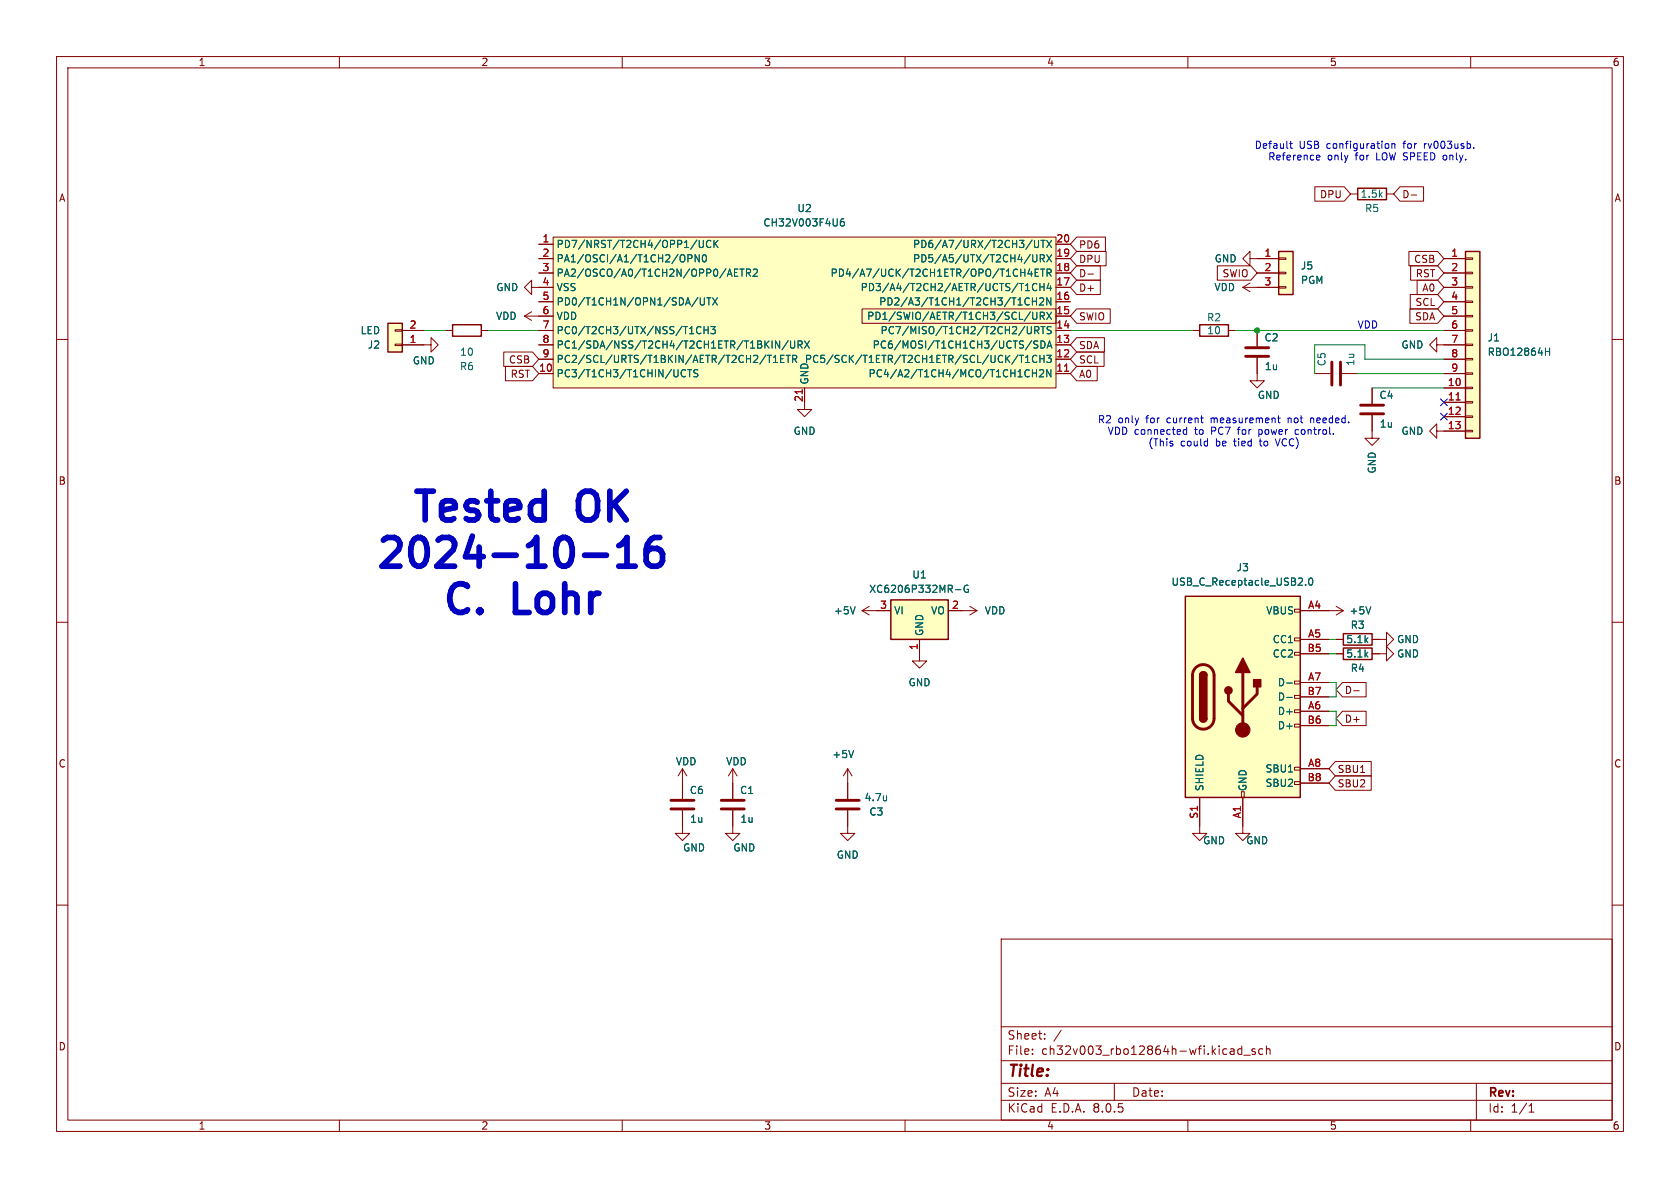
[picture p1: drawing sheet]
<svg xmlns="http://www.w3.org/2000/svg" width="297mm" height="210mm" viewBox="0 0 297 210" stroke-linecap="round" stroke-linejoin="round" font-family="sans-serif">
<g fill="none" stroke="#840000" stroke-width=".18">
<path d="M10 10h277v190h-277zM12 12h273v186h-273zM60 10v2M110 10v2M160 10v2M210 10v2M260 10v2M10 60h2M210.8 58.4h1.3M217.2 58.4h1.2M285 60h2M222.2 66v1.3h1.3l-1.3 1.3-1.2-1.3h1.2"/>
<path d="M232.4 66h2.8M237.2 66h2.8M254 61v-1.3l-1.3 1.3 1.3 1.2v-1.2h1.3M10 110h2M285 110h2M10 160h2M129.5 146.1v1.2h1.3l-1.3 1.3-1.2-1.3h1.2M285 160h2M177 166h108v32h-108zM60 198v2M110 198v2M160 198v2"/>
<path d="M177 194.5h108M177 191.5h108M177 187.5h108M177 181.5h108M182.5 186.3v.1M182.5 185.5v.1M184.7 183.6v.1M184.7 182.8v.1M187.6 182.1l-1.3 2M197 191.5v3M210 198v2M218 185.4l.2 .2v.8"/>
<path d="M218.2 186.3l-.5 .1M218.2 185.8h-.5M219.5 185.5l-.4-.1-.3 .3v.4l.2 .2h.5M219.5 184.9v1.5M219.9 186.5h1.1M221.9 185.5l-.4-.1-.2 .2 .1 .2 .5 .2v.3h-.6M223.2 185.5l-.4-.1-.3 .3v.4l.2 .2h.5M223.9 185.5l.2-.1 .4 .1v.9M223.9 184.9v1.5M260 198v2M261 191.5v6.5M270.3 196.6h.9"/>
<path d="M270.3 195.5l.4-.4v1.5"/>
</g>
<path d="M212.1 57.4h5.1v2h-5.1z" fill="none" stroke="#840000" stroke-width=".25"/>
<path d="M235.5 64v4.1M237 64v4.1" fill="none" stroke="#840000" stroke-width=".51"/>
<path d="M226.1 44.5h2.5v7.6h-2.5z" fill="#ffffc2"/>
<g fill="none" stroke="#840000" stroke-width=".18">
<path d="M238.8 34.3h1.2M245.1 34.3h1.3M92.7 55.9l1.3 .7M92.7 55.9h2.5M94 50.8v-1.3l-1.3 1.3 1.3 1.3v-1.3h1.2M94 55.1l-1.3 .8M219.7 50.8h6.4M219.7 50.8l1.3 .8M221 45.7v-1.2l-1.3 1.2 1.3 1.3v-1.3h5.1M221 50l-1.3 .8M222.2 48.3h3.9M226.1 50.7h1.2v.2h-1.2z"/>
<path d="M226.1 48.1h1.2v.3h-1.2zM226.1 45.6h1.2v.2h-1.2zM142.2 71.1v1.3h1.3l-1.3 1.3-1.2-1.3h1.2M242.6 68.6v2.8M242.6 73.4v2.8M254 76.2v-1.3l-1.3 1.3 1.3 1.3v-1.3h1.3"/>
</g>
<path d="M240 33.3h5.1v2h-5.1zM226.1 44.5h2.5v7.6h-2.5z" fill="none" stroke="#840000" stroke-width=".25"/>
<path d="M240.5 71.6h4.1M240.5 73.2h4.1" fill="none" stroke="#840000" stroke-width=".51"/>
<g fill="#ffffc2">
<path d="M97.8 41.9h88.9v26.7h-88.9z"/>
<path d="M152.4 54.6h34.3v2.6h-34.3z"/>
</g>
<g fill="none" stroke="#840000" stroke-width=".18">
<path d="M95.2 43.2h2.6M95.2 58.4h2.6M95.2 55.9h2.6M95.2 53.3h2.6M95.2 50.8h2.6M95.2 48.3h2.6M95.2 45.7h2.6M97.8 41.9h88.9v26.7h-88.9zM152.4 54.6h34.3v2.6h-34.3zM186.7 43.2h2.5M186.7 58.4h2.5M186.7 55.9h2.5"/>
<path d="M186.7 53.3h2.5M186.7 50.8h2.5M186.7 48.3h2.5M186.7 45.7h2.5M95.2 66h2.6M95.2 63.5h2.6M95.2 61h2.6M142.2 68.6v2.5M186.7 66h2.5M186.7 63.5h2.5M186.7 61h2.5M243.8 113h1.3v-1.2l1.3 1.2-1.3 1.3v-1.3"/>
<path d="M120.6 135.9v5.3M120.6 135.9l-.7 1.3M120.6 135.9l.8 1.3M129.5 135.9v5.3M129.5 135.9l-.7 1.3M129.5 135.9l.8 1.3M120.6 143.3v4h1.3l-1.3 1.3-1.2-1.3h1.2M129.5 143.3v2.8M149.9 146.1v1.2h1.2l-1.2 1.3-1.3-1.3h1.3"/>
</g>
<g fill="none" stroke="#006464" stroke-width=".18">
<path d="M149.2 38.7h-.4a.86 .86 0 0 0 0 1.2l.4-.1 .1-.4-.3-.2h-.3l-.1 .2M121 45.2v.9M121.6 45.7l.6-.1 .1-.1v-.3l-.7-.2v1.3M121.9 59h.7M123.2 42.4l-1.1 1.7M123.4 52.6l-1.1 1.6M123.6 42.5v1l.3 .3 .3-.1 .1-.2v-1M123.6 45v1.3l-.7-1.3v1.3M123.8 52.6v1.1l.2 .2h.4l.1-.2v-1.1M123.9 57.9a.6 .6 0 0 0-.8 .4 .6 .6 0 0 0 .6 .7l.2-.1M124.3 45.2l.2-.2a.68 .68 0 0 1 .4 .7 .68 .68 0 0 1-.4 .6l-.2-.1-.1-.4zM124.5 57.7v1.3"/>
<path d="M124.5 58.3h.7M124.9 52.6h.8M125.2 57.7v1.3M125.3 52.6v1.3M125.7 42.6a.6 .6 0 0 0-.9 .4 .6 .6 0 0 0 .6 .8l.3-.2M125.7 57.7h.8l-.5 .5 .4 .1v.6l-.2 .1-.5-.1M126 52.6l.8 1.3M126.2 42.5v1.3M126.4 43l.5 .8M126.8 52.6l-.8 1.3M126.9 42.5l-.7 .7M129 47.6l.4 1.2"/>
<path d="M129.8 48.2h.5M130.5 47.6h-.7v1.2h.7M130.8 47.6h.7M131.2 47.6v1.2M132 48.2h.6l.1-.2-.1-.3-.6-.1v1.2M132.3 48.2l.4 .6M133.2 47.7l.5-.1 .2 .3-.8 .9h.8M181.3 50.5l.4-.4v1.3M181.3 51.4h.7M181.4 52.7l.3-.1 .3 .2M182 53.8l-.3 .1h-.3M182 47.5l-.3 .9h.8"/>
<path d="M182.2 55.1l-1.1 1.7M182.3 57.7v1.1l-.1 .1-.4 .1M182.3 48v.8M182.5 42.4l-1.1 1.7M182.5 52.6v1.3M182.5 53.3h.7M182.6 45v1.1l.2 .2 .4-.1 .1-.1v-1.1M182.6 55.2v1l.2 .3 .4-.1 .1-.2v-1M182.9 42.5v1l.2 .3 .4-.1 .1-.2v-1M182.9 58.4l.6-.1 .2-.1-.1-.3-.7-.2v1.3M183 48.2h.4M183.2 52.6v1.3"/>
<path d="M183.2 58.4l.5 .6M183.3 50.2a.6 .6 0 0 0-.8 .5 .6 .6 0 0 0 .6 .7l.2-.1M183.6 47.6h-.6v1.2h.6M183.8 52.8l.5-.2 .2 .4-.8 .9h.8M183.8 50.1v1.3M183.8 50.7h.8M183.9 45.7l.6-.1 .1-.1v-.3l-.7-.2v1.3M183.9 55.9l.6-.1 .1-.2v-.3l-.7-.1v1.3M184 47.6h.7M184 42.5h.8M184 57.7h.8M184.2 55.9l.4 .6"/>
<path d="M184.2 45.7l.4 .6M184.3 47.6v1.2M184.4 42.5v1.3M184.4 57.7v1.3M184.6 50.1v1.3M185.1 55.2l.8 1.3M185.1 45l.8 1.3M185.1 42.5l.8 1.3M185.1 48.2h.6l.1-.2v-.3l-.7-.1v1.2M185.4 50l-.3 1h.8M185.4 48.2l.4 .6M185.7 50.5v.9"/>
<path d="M185.8 52.6v1.3l-.7-1.3v1.3M185.8 57.8l-.4-.1-.3 .3 .1 .3 .6 .2v.4l-.2 .1-.5-.1M185.9 55.2l-.8 1.3M185.9 45l-.8 1.3M185.9 42.5l-.8 1.3M120.5 66.4l.3 .2 .4-.1M121.2 65.5l-.4-.2-.3 .2M121.6 65.3h.7M121.9 65.3v1.3M123.4 65.4l-.5-.1-.2 .2v.3l.6 .3 .1 .3-.3 .2h-.5M135.7 62.8h.7M136 62.8v1.3"/>
<path d="M136.7 64.1h.8M136.7 63.2l.4-.4v1.3M137.1 60.3l.7 1.2v-1.2M138 63.4h.4M138.6 62.8h-.6v1.3h.6M139 62.8h.7M139.3 60.2l-1 1.6M139.3 62.8v1.3M139.8 60.3v1l.2 .2h.4l.1-.2v-1M140.1 63.5l.6-.1 .2-.2-.1-.3-.7-.1v1.3M140.4 63.5l.5 .6M141.1 60.9h.6l.1-.2v-.3l-.7-.1v1.2"/>
<path d="M141.4 60.9l.4 .6M142.2 60.3l.9 1.2M143.1 60.3l-.9 1.2M180.2 62.8h.7M180.6 62.8v1.3M181.3 64.1h.7M181.3 63.2l.4-.4v1.3M181.6 65.3l.4 .2M182 66.5l-.4 .1M182.4 60.2l-1.1 1.6M182.5 65.3v1.3M182.5 66h.7"/>
<path d="M183.2 65.3v1.3M183.3 62.9a.6 .6 0 0 0-.8 .5 .6 .6 0 0 0 .6 .7l.2-.1M183.5 60.3h-.5l-.2 .1v.4l.6 .2 .1 .3-.3 .2h-.4M183.8 65.5l.5-.2 .2 .4-.8 .9h.8M183.8 62.8v1.3M183.8 63.4h.8M184 60.3a.64 .64 0 0 1 .8 .6 .64 .64 0 0 1-.8 .6zM184.6 62.8v1.3M185.1 62.8h.7l-.4 .5 .4 .1v.6l-.2 .1-.5-.1M185.1 61.5l.4-1.2 .5 1.2M185.2 61.2h.6M185.8 65.3v1.3l-.7-1.3v1.3"/>
</g>
<path d="M141.8 68.9v.7M188.2 65.6h.7" fill="none" stroke="#a90000" stroke-width=".18"/>
<path d="M118.6 141.5h4.1M118.6 143h4.1M127.5 141.5h4.1M127.5 143h4.1" fill="none" stroke="#840000" stroke-width=".51"/>
<path d="M68.6 57.2h2.5v5h-2.5z" fill="#ffffc2"/>
<g fill="none" stroke="#840000" stroke-width=".18">
<path d="M69.8 58.3h1.3v.2h-1.3zM71.1 58.4h3.8M78.7 58.4h1.3M85.1 58.4h1.3M69.8 60.8h1.3v.3h-1.3zM71.1 61h5.1v-1.3l1.3 1.3-1.3 1.2v-1.2M152.4 108l1.3 .7M152.4 108h2.5M153.7 107.2l-1.3 .8M162.6 115.6v1.2h1.2l-1.2 1.3-1.3-1.3h1.3M170.2 108h2.5M171.4 107.2l1.3 .8"/>
<path d="M172.7 108l-1.3 .7M149.9 135.9l-.8 1.3M149.9 135.9v5.3M149.9 135.9l.7 1.3M149.9 143.3v2.8"/>
</g>
<path d="M68.6 57.2h2.5v5h-2.5zM80 57.4h5.1v2h-5.1z" fill="none" stroke="#840000" stroke-width=".25"/>
<path d="M151.2 107.3l-.4 1.2M150.9 132.7l-.4 1.2M156.7 140.7v.8M156.7 141.4v.1" fill="none" stroke="#006464" stroke-width=".18"/>
<path d="M147.8 141.5h4.1M147.8 143h4.1" fill="none" stroke="#840000" stroke-width=".51"/>
<path d="M157.5 106h10.1v7h-10.1z" fill="#ffffc2"/>
<path d="M157.5 106h10.1v7h-10.1zM237.5 114.6h5.1v2h-5.1zM237.5 112h5.1v2h-5.1z" fill="none" stroke="#840000" stroke-width=".25"/>
<path d="M242.6 76.2v1.3h1.2l-1.2 1.2-1.3-1.2h1.3M154.9 108h2.6M162.6 113v2.6M167.6 108h2.6M234.9 108h2.6M236.2 115.6h1.3M236.2 113h1.3M236.2 107.2l1.3 .8M237.5 108l-1.3 .7M242.6 115.6h2.5v-1.3l1.3 1.3-1.3 1.2v-1.2M242.6 113h1.2" fill="none" stroke="#840000" stroke-width=".18"/>
<path d="M168.9 104.2h1M171.1 103.5a.59 .59 0 0 0-.7 .6 .59 .59 0 0 0 .7 .6l.1-.5h-.2M242.3 107.3l-.4 1.2" fill="none" stroke="#006464" stroke-width=".18"/>
<path d="M259.1 44.5h2.5v33h-2.5z" fill="#ffffc2"/>
<g fill="none" stroke="#840000" stroke-width=".18">
<path d="M255.3 45.7h3.8M255.3 48.3h3.8M255.3 50.8h3.8M255.3 53.3h3.8M255.3 55.9h3.8M255.3 58.4h3.8M259.1 58.3h1.2v.2h-1.2zM259.1 55.8h1.2v.2h-1.2zM259.1 53.2h1.2v.3h-1.2zM259.1 50.7h1.2v.2h-1.2zM259.1 48.1h1.2v.3h-1.2zM259.1 45.6h1.2v.2h-1.2z"/>
<path d="M255.3 68.6h3.8M255.3 71.1h3.8M255.3 73.7h3.8M255.3 76.2h3.8M255.3 61h3.8M255.3 63.5h3.8M255.3 66h3.8M259.1 76.1h1.2v.2h-1.2zM259.1 73.5h1.2v.3h-1.2zM259.1 71h1.2v.2h-1.2zM259.1 68.5h1.2v.2h-1.2zM259.1 65.9h1.2v.3h-1.2z"/>
<path d="M259.1 63.4h1.2v.2h-1.2zM259.1 60.8h1.2v.3h-1.2zM212.1 146.1v1.2h1.3l-1.3 1.3-1.3-1.3h1.3"/>
</g>
<path d="M259.1 44.5h2.5v33h-2.5z" fill="none" stroke="#840000" stroke-width=".25"/>
<path d="M257.4 70.7h.7" fill="none" stroke="#a90000" stroke-width=".18"/>
<path d="M273.2 62.1h.7M273.9 61.5v1.3" fill="none" stroke="#006464" stroke-width=".18"/>
<path d="M209.5 105.4h20.4v35.6h-20.4z" fill="#ffffc2"/>
<g fill="none" stroke="#840000" stroke-width=".18">
<path d="M232.4 33h5.2l1.2 1.3-1.2 1.3h-5.2zM247.5 33h4.2v2.6h-4.2l-1.1-1.3zM249.5 34.5h.9M71.1 58.4h3.8M95.2 45.7h2.6M95.2 48.3h2.6M95.2 50.8h2.6M95.2 53.3h2.6M95.2 55.9h2.6M95.2 58.4h2.6M95.2 43.2h2.6M186.7 45.7h2.5"/>
<path d="M186.7 48.3h2.5M186.7 50.8h2.5M186.7 53.3h2.5M186.7 55.9h2.5M186.7 58.4h2.5M186.7 43.2h2.5M190.3 41.9h5.1v2.6h-5.1l-1.1-1.3zM190.3 59.7h4.9v2.5h-4.9l-1.1-1.2zM190.3 54.6h6v2.6h-6l-1.1-1.3zM190.3 44.4h5.2v2.6h-5.2l-1.1-1.3zM190.3 49.5h4.2v2.6h-4.2l-1.1-1.3zM190.3 47h4.2v2.5h-4.2l-1.1-1.2z"/>
<path d="M192.3 48.4h1M215.2 47h5.9l1.1 1.3-1.1 1.2h-5.9zM222.2 58.4v2.8M222.2 45.7h3.9M222.2 48.3h3.9M222.2 50.8h3.9M249.1 44.4h5.1l1.1 1.3-1.1 1.3h-5.1zM249.3 54.6h4.9l1.1 1.3-1.1 1.3h-4.9zM249.3 52.1h4.9l1.1 1.2-1.1 1.3h-4.9zM249.4 47h4.8l1.1 1.3-1.1 1.2h-4.8zM250.5 49.5h3.7l1.1 1.3-1.1 1.3h-3.7zM255.3 45.7h3.8"/>
<path d="M255.3 48.3h3.8M255.3 50.8h3.8M255.3 53.3h3.8M255.3 55.9h3.8M255.3 58.4h3.8M71.1 61h3.8M89.1 62.2h5l1.1 1.3-1.1 1.3h-5zM89.4 64.8h4.7l1.1 1.2-1.1 1.3h-4.7zM95.2 61h2.6M95.2 63.5h2.6M95.2 66h2.6M142.2 68.6v2.5"/>
<path d="M186.7 61h2.5M186.7 63.5h2.5M186.7 66h2.5M190.3 62.2h4.9v2.6h-4.9l-1.1-1.3zM190.3 64.8h3.7v2.5h-3.7l-1.1-1.3zM222.2 63.2v2.8M242.6 68.6v2.8M242.6 73.4v2.8M255.3 68.6h3.8M255.3 71.1h3.8M255.3 73.7h3.8M255.3 76.2h3.8"/>
<path d="M255.3 61h3.8M255.3 63.5h3.8M255.3 66h3.8M154.9 108h2.6M162.6 113v2.6M167.6 108h2.6M228.9 115.3h1v.5h-1zM228.9 112.8h1v.5h-1zM228.9 107.7h1v.5h-1zM229.9 108h5M229.9 113h5M229.9 115.6h5"/>
<path d="M236.2 113h1.3M236.2 115.6h1.3M242.6 113h1.2M242.6 115.6h1.2M120.6 138.4v2.8M129.5 138.4v2.8M149.9 138.4v2.8M219.5 140h.5v1h-.5zM228.9 138.2h1v.5h-1zM228.9 135.6h1v.5h-1zM228.9 128h1v.5h-1zM228.9 125.5h1v.5h-1z"/>
<path d="M228.9 122.9h1v.5h-1zM228.9 120.4h1v.5h-1zM229.9 125.7h5M229.9 120.7h5M229.9 135.9h5M229.9 128.3h5M229.9 123.2h5M229.9 138.4h5M236.1 134.6h6.3v2.6h-6.3l-1.2-1.3zM236.1 137.2h6.3v2.5h-6.3l-1.2-1.3zM237.3 120.6h4.2v2.6h-4.2l-1.1-1.3zM237.3 125.7h4.2v2.6h-4.2l-1.1-1.3z"/>
<path d="M239.3 122.1h1M120.6 143.3v2.8M129.5 143.3v2.8M149.9 143.3v2.8M212.1 141v5.1M219.7 141v6.3h1.3l-1.3 1.3-1.3-1.3h1.3"/>
</g>
<path d="M209.5 105.4h20.4v35.6h-20.4zM212.1 119.4a.64 .64 0 0 1 .6-.7 .64 .64 0 0 1 .7 .7M212.1 127a.64 .64 0 0 0 .6 .6 .64 .64 0 0 0 .7-.6" fill="none" stroke="#840000" stroke-width=".25"/>
<path d="M220.2 61.5h4.1M220.2 63h4.1M211.4 118a1.9 1.9 0 0 1 2-.4 1.9 1.9 0 0 1 1.2 1.8v7.6a1.91 1.91 0 0 1-1.9 1.9 1.91 1.91 0 0 1-1.9-1.9v-7.8l.2-.6zM219.7 118.9v10.1M217.2 122.7v1.3l2.5 2.5M222.2 121.4v1.3l-2.5 2.5" fill="none" stroke="#840000" stroke-width=".51"/>
<g fill="#840000" stroke="#840000" stroke-width=".25">
<path d="M212.1 127h1.3a.64 .64 0 0 1-.7 .6 .64 .64 0 0 1-.6-.6z"/>
<path d="M212.1 119.4h1.3v7.6h-1.3z"/>
<path d="M212.3 118.9a.64 .64 0 0 1 .7-.1 .64 .64 0 0 1 .4 .6h-1.3z"/>
<path d="M219.7 116.3l1.3 2.6h-2.6z"/>
<path d="M221.6 120.1h1.3v1.3h-1.3z"/>
<circle cx="217.2" cy="122" r=".63"/>
</g>
<circle cx="219.7" cy="129" r="1.27" fill="#840000" stroke="#840000" stroke-width=".18"/>
<g fill="none" stroke="#006464" stroke-width=".18">
<path d="M149.2 38.7h-.4a.86 .86 0 0 0 0 1.2l.4-.1 .1-.4-.3-.2h-.3l-.1 .2M121 45.2v.9M121.6 45.7l.6-.1 .1-.1v-.3l-.7-.2v1.3M121.9 59h.7M123.2 42.4l-1.1 1.7M123.4 52.6l-1.1 1.6M123.6 42.5v1l.3 .3 .3-.1 .1-.2v-1M123.6 45v1.3l-.7-1.3v1.3M123.8 52.6v1.1l.2 .2h.4l.1-.2v-1.1M123.9 57.9a.6 .6 0 0 0-.8 .4 .6 .6 0 0 0 .6 .7l.2-.1M124.3 45.2l.2-.2a.68 .68 0 0 1 .4 .7 .68 .68 0 0 1-.4 .6l-.2-.1-.1-.4zM124.5 57.7v1.3"/>
<path d="M124.5 58.3h.7M124.9 52.6h.8M125.2 57.7v1.3M125.3 52.6v1.3M125.7 42.6a.6 .6 0 0 0-.9 .4 .6 .6 0 0 0 .6 .8l.3-.2M125.7 57.7h.8l-.5 .5 .4 .1v.6l-.2 .1-.5-.1M126 52.6l.8 1.3M126.2 42.5v1.3M126.4 43l.5 .8M126.8 52.6l-.8 1.3M126.9 42.5l-.7 .7M129 47.6l.4 1.2"/>
<path d="M129.8 48.2h.5M130.5 47.6h-.7v1.2h.7M130.8 47.6h.7M131.2 47.6v1.2M132 48.2h.6l.1-.2-.1-.3-.6-.1v1.2M132.3 48.2l.4 .6M133.2 47.7l.5-.1 .2 .3-.8 .9h.8M181.3 50.5l.4-.4v1.3M181.3 51.4h.7M181.4 52.7l.3-.1 .3 .2M182 53.8l-.3 .1h-.3M182 47.5l-.3 .9h.8"/>
<path d="M182.2 55.1l-1.1 1.7M182.3 57.7v1.1l-.1 .1-.4 .1M182.3 48v.8M182.5 42.4l-1.1 1.7M182.5 52.6v1.3M182.5 53.3h.7M182.6 45v1.1l.2 .2 .4-.1 .1-.1v-1.1M182.6 55.2v1l.2 .3 .4-.1 .1-.2v-1M182.9 42.5v1l.2 .3 .4-.1 .1-.2v-1M182.9 58.4l.6-.1 .2-.1-.1-.3-.7-.2v1.3M183 48.2h.4M183.2 52.6v1.3"/>
<path d="M183.2 58.4l.5 .6M183.3 50.2a.6 .6 0 0 0-.8 .5 .6 .6 0 0 0 .6 .7l.2-.1M183.6 47.6h-.6v1.2h.6M183.8 52.8l.5-.2 .2 .4-.8 .9h.8M183.8 50.1v1.3M183.8 50.7h.8M183.9 45.7l.6-.1 .1-.1v-.3l-.7-.2v1.3M183.9 55.9l.6-.1 .1-.2v-.3l-.7-.1v1.3M184 47.6h.7M184 42.5h.8M184 57.7h.8M184.2 55.9l.4 .6"/>
<path d="M184.2 45.7l.4 .6M184.3 47.6v1.2M184.4 42.5v1.3M184.4 57.7v1.3M184.6 50.1v1.3M185.1 55.2l.8 1.3M185.1 45l.8 1.3M185.1 42.5l.8 1.3M185.1 48.2h.6l.1-.2v-.3l-.7-.1v1.2M185.4 50l-.3 1h.8M185.4 48.2l.4 .6M185.7 50.5v.9"/>
<path d="M185.8 52.6v1.3l-.7-1.3v1.3M185.8 57.8l-.4-.1-.3 .3 .1 .3 .6 .2v.4l-.2 .1-.5-.1M185.9 55.2l-.8 1.3M185.9 45l-.8 1.3M185.9 42.5l-.8 1.3M120.5 66.4l.3 .2 .4-.1M121.2 65.5l-.4-.2-.3 .2M121.6 65.3h.7M121.9 65.3v1.3M123.4 65.4l-.5-.1-.2 .2v.3l.6 .3 .1 .3-.3 .2h-.5M135.7 62.8h.7M136 62.8v1.3"/>
<path d="M136.7 64.1h.8M136.7 63.2l.4-.4v1.3M137.1 60.3l.7 1.2v-1.2M138 63.4h.4M138.6 62.8h-.6v1.3h.6M139 62.8h.7M139.3 60.2l-1 1.6M139.3 62.8v1.3M139.8 60.3v1l.2 .2h.4l.1-.2v-1M140.1 63.5l.6-.1 .2-.2-.1-.3-.7-.1v1.3M140.4 63.5l.5 .6M141.1 60.9h.6l.1-.2v-.3l-.7-.1v1.2"/>
<path d="M141.4 60.9l.4 .6M142.2 60.3l.9 1.2M143.1 60.3l-.9 1.2M180.2 62.8h.7M180.6 62.8v1.3M181.3 64.1h.7M181.3 63.2l.4-.4v1.3M181.6 65.3l.4 .2M182 66.5l-.4 .1M182.4 60.2l-1.1 1.6M182.5 65.3v1.3M182.5 66h.7"/>
<path d="M183.2 65.3v1.3M183.3 62.9a.6 .6 0 0 0-.8 .5 .6 .6 0 0 0 .6 .7l.2-.1M183.5 60.3h-.5l-.2 .1v.4l.6 .2 .1 .3-.3 .2h-.4M183.8 65.5l.5-.2 .2 .4-.8 .9h.8M183.8 62.8v1.3M183.8 63.4h.8M184 60.3a.64 .64 0 0 1 .8 .6 .64 .64 0 0 1-.8 .6zM184.6 62.8v1.3M185.1 62.8h.7l-.4 .5 .4 .1v.6l-.2 .1-.5-.1M185.1 61.5l.4-1.2 .5 1.2M185.2 61.2h.6M185.8 65.3v1.3l-.7-1.3v1.3"/>
<path d="M273.2 62.1h.7M273.9 61.5v1.3M151.2 107.3l-.4 1.2M168.9 104.2h1M171.1 103.5a.59 .59 0 0 0-.7 .6 .59 .59 0 0 0 .7 .6l.1-.5h-.2M230.8 103.3v.1M231.5 102.3l.2-.1a.68 .68 0 0 1 .4 .6 .68 .68 0 0 1-.4 .6l-.2-.1-.1-.3zM242.3 107.3l-.4 1.2M150.9 132.7l-.4 1.2M227.5 120.7h1M227.5 123.3h1M156.7 140.7v.8"/>
<path d="M156.7 141.4v.1"/>
</g>
<g fill="none" stroke="#0000c2" stroke-width=".18">
<path d="M228 25.4h.5M228.2 25v1l.3 .2M232.8 28.2h.5M232.8 27.5l.4-.1 .1 .3-.6 .2M245.1 25.4h.3l.1 .2v.5l-.4 .1M246.1 25.5l.2-.1h.3v.8M246.1 25.4v.8M260.5 26.1v.1M209.2 76.5l.2 .3 .4-.1M209.8 75.5v1.3M209.8 76l-.4-.1-.2 .3M212.2 73.9h.5"/>
<path d="M212.6 74.7h.1M213.4 78h.1M213.5 77.6v1.2M213.5 78.8h-.1M222.5 75.9v1.3M222.5 76.7l.2 .1M222.7 75.9l-.2 .1M225.4 77.6l.5 1.2M225.8 73.9h.5M226 73.5v1.1l.3 .1M227.7 73.9v.8M227.9 73.9l-.2 .1"/>
<path d="M229.4 75.9l-.3 .1-.1 .2v.5l.4 .1M231.7 73.9v.8M232.1 73.9l-.4 .1"/>
</g>
<path d="M103.3 98.2h3.9M109.9 96.2l-.5 .3M110.8 95v5.1M114.5 96.2l-.3 1v1.9l.3 .5 .7 .5h1l.7-.5 .2-.5v-1.2l-.5-.7-.4-.3h-1l-.5 .3-.5 .7M116.6 95h-.9l-.5 .3M109.4 100.1h2.9" fill="none" stroke="#0000c2" stroke-width="1"/>
<path d="M74.9 58.4h3.8M86.4 58.4h8.8M189.2 58.4h21.6M218.4 58.4h36.9M240 66h15.3M242.6 68.6h12.7M255.3 63.5h-14v-2.5h-8.9v5M234.9 113h1.3M234.9 115.6h1.3M234.9 120.7h1.3v2.5h-1.3M234.9 125.7h1.3v2.6h-1.3" fill="none" stroke="#009600" stroke-width=".18"/>
<path d="M254.7 73.1l1.2 1.2M254.7 70.5l1.2 1.2M255.9 73.1l-1.2 1.2M255.9 70.5l-1.2 1.2" fill="none" stroke="#000084" stroke-width=".18"/>
<path d="M141.8 68.9v.7M188.2 65.6h.7M257.4 70.7h.7" fill="none" stroke="#a90000" stroke-width=".18"/>
<circle cx="222.2" cy="58.4" r=".46" fill="#009600" stroke="#009600" stroke-width=".18"/>
<g font-size="7.1" fill="#0000c2">
<text x="72.2" y="93.7">Tested</text>
<text x="102.3" y="93.7">OK</text>
<text x="65.8" y="101.9">2024-10-16</text>
<text x="77.5" y="110">C.</text>
<text x="90.9" y="110">Lohr</text>
</g>
<text font-size="2.8" fill="#840000" x="178" y="190.9">Title:</text>
<g font-size="2.1" fill="#840000">
<text x="178" y="184">Sheet:</text>
<text x="178" y="186.7">File:</text>
<text x="184.1" y="186.7">ch32v003_rbo12864h-wfi.kicad_sch</text>
<text x="178" y="196.9">KiCad</text>
<text x="178" y="194.1">Size:</text>
<text x="184.7" y="194.1">A4</text>
<text x="185.7" y="196.9">E.D.A.</text>
<text x="193.3" y="196.9">8.0.5</text>
<text x="200" y="194.1">Date:</text>
<text x="263" y="194.3">Rev:</text>
<text x="263" y="196.9">Id:</text>
<text x="267.1" y="196.9">1/1</text>
</g>
<g font-size="1.8" fill="#840000">
<text x="35" y="11.9">1</text>
<text x="85" y="11.9">2</text>
<text x="135" y="11.9">3</text>
<text x="185" y="11.9">4</text>
<text x="235" y="11.9">5</text>
<text x="285" y="11.9">6</text>
<text x="10.3" y="35.9">A</text>
<text x="233.3" y="35.2">DPU</text>
<text x="247.8" y="35.2">D-</text>
<text x="285.3" y="35.9">A</text>
<text x="190.7" y="44.1">PD6</text>
<text x="190.7" y="46.7">DPU</text>
<text x="249.9" y="46.7">CSB</text>
<text x="190.7" y="51.8">D+</text>
<text x="190.7" y="49.2">D-</text>
<text x="216" y="49.2">SWIO</text>
<text x="250.2" y="49.2">RST</text>
<text x="251.3" y="51.8">A0</text>
<text x="190.7" y="56.8">SWIO</text>
<text x="250.1" y="56.8">SDA</text>
<text x="250.1" y="54.3">SCL</text>
<text x="89.9" y="64.5">CSB</text>
<text x="190.7" y="64.5">SCL</text>
<text x="190.7" y="61.9">SDA</text>
<text x="90.2" y="67">RST</text>
<text x="190.7" y="67">A0</text>
<text x="10.3" y="85.9">B</text>
<text x="285.3" y="85.9">B</text>
<text x="237.6" y="122.9">D-</text>
<text x="237.6" y="128">D+</text>
<text x="10.3" y="135.9">C</text>
<text x="236.4" y="136.8">SBU1</text>
<text x="285.3" y="135.9">C</text>
<text x="236.4" y="139.4">SBU2</text>
<text x="10.3" y="185.9">D</text>
<text x="285.3" y="185.9">D</text>
<text x="35" y="199.9">1</text>
<text x="85" y="199.9">2</text>
<text x="135" y="199.9">3</text>
<text x="185" y="199.9">4</text>
<text x="235" y="199.9">5</text>
<text x="285" y="199.9">6</text>
</g>
<g font-size="1.8" fill="#0000c2">
<text x="221.7" y="26.5">Default</text>
<text x="224.1" y="28.6">Reference</text>
<text x="229.7" y="26.5">USB</text>
<text x="234.6" y="26.5">configuration</text>
<text x="234.7" y="28.6">only</text>
<text x="239.8" y="28.6">for</text>
<text x="243.6" y="28.6">LOW SPEED only.</text>
<text x="248.4" y="26.5">for</text>
<text x="252.2" y="26.5">rv003usb.</text>
<text x="239.9" y="58.3">VDD</text>
<text x="194" y="75">R2</text>
<text x="195.7" y="77.1">VDD connected</text>
<text x="197.6" y="75">only</text>
<text x="202.7" y="75">for</text>
<text x="206.6" y="75">current</text>
<text x="211.4" y="77.1">to</text>
<text x="214.4" y="77.1">PC7</text>
<text x="214.5" y="75">measurement</text>
<text x="219.3" y="77.1">for</text>
<text x="223.2" y="77.1">power</text>
<text x="228.3" y="75">not</text>
<text x="229.8" y="77.1">control.</text>
<text x="232.5" y="75">needed.</text>
<text x="202.9" y="79.1">(This</text>
<text x="208.7" y="79.1">could</text>
<text x="215" y="79.1">be</text>
<text x="218.5" y="79.1">tied</text>
<text x="223.2" y="79.1">to</text>
<text x="226.2" y="79.1">VCC)</text>
</g>
<g font-size="1.8" fill="#006464">
<text x="240.4" y="35.2">1.5k</text>
<text x="134.9" y="40.2">CH32V003F4U6</text>
<text x="140.9" y="37.7">U2</text>
<text x="241.2" y="37.7">R5</text>
<text x="98.3" y="44">PD7/NRST/T2CH4/OPP1/UCK</text>
<text x="98.3" y="46.6">PA1/OSCI/A1/T1CH2/OPN0</text>
<text x="161.3" y="46.6">PD5/A5/UTX/T2CH4/URX</text>
<text x="161.3" y="44">PD6/A7/URX/T2CH3/UTX</text>
<text x="214.6" y="46.6">GND</text>
<text x="229.9" y="47.9">J5</text>
<text x="87.6" y="51.7">GND</text>
<text x="98.3" y="49.1">PA2/OSCO/A0/T1CH2N/OPP0/AETR2</text>
<text x="98.3" y="51.7">VSS</text>
<text x="146.7" y="49.1">PD4/A7/UCK/T2CH1ETR/OPO/T1CH4ETR</text>
<text x="152.1" y="51.7">PD3/A4/T2CH2/AETR/UCTS/T1CH4</text>
<text x="214.6" y="51.7">VDD</text>
<text x="229.9" y="50.4">PGM</text>
<text x="63.7" y="59.3">LED</text>
<text x="87.6" y="56.7">VDD</text>
<text x="98.3" y="54.2">PD0/T1CH1N/OPN1/SDA/UTX</text>
<text x="98.3" y="56.7">VDD</text>
<text x="98.3" y="59.3">PC0/T2CH3/UTX/NSS/T1CH3</text>
<text x="153.2" y="56.7">PD1/SWIO/AETR/T1CH3/SCL/URX</text>
<text x="155.3" y="54.2">PD2/A3/T1CH1/T2CH3/T1CH2N</text>
<text x="155.6" y="59.3">PC7/MISO/T1CH2/T2CH2/URTS</text>
<text x="213.3" y="57">R2</text>
<text x="213.3" y="59.3">10</text>
<text x="64.9" y="61.8">J2</text>
<text x="72.9" y="64.6">GND</text>
<text x="81.2" y="65.6">R6</text>
<text x="81.2" y="63.1">10</text>
<text x="98.3" y="61.8">PC1/SDA/NSS/T2CH4/T2CH1ETR/T1BKIN/URX</text>
<text x="98.3" y="64.4">PC2/SCL/URTS/T1BKIN/AETR/T2CH2/T1ETR</text>
<text x="142.2" y="64.4">PC5/SCK/T1ETR/T2CH1ETR/SCL/UCK/T1CH3</text>
<text x="154.2" y="61.8">PC6/MOSI/T1CH1CH3/UCTS/SDA</text>
<text x="223.4" y="60.6">C2</text>
<text x="223.5" y="65.6">1u</text>
<text x="234.5" y="64.8" transform="rotate(-90 234.5 64.8)">C5</text>
<text x="239.6" y="64.8" transform="rotate(-90 239.6 64.8)">1u</text>
<text x="247.7" y="61.8">GND</text>
<text x="262.9" y="60.6">J1</text>
<text x="262.9" y="63.1">RBO12864H</text>
<text x="98.3" y="66.9">PC3/T1CH3/T1CHIN/UCTS</text>
<text x="143.1" y="68.1" transform="rotate(-90 143.1 68.1)">GND</text>
<text x="153.4" y="66.9">PC4/A2/T1CH4/MCO/T1CH1CH2N</text>
<text x="222.3" y="70.7">GND</text>
<text x="243.8" y="70.7">C4</text>
<text x="140.2" y="77.1">GND</text>
<text x="243.8" y="75.8">1u</text>
<text x="247.7" y="77.1">GND</text>
<text x="243.4" y="83.8" transform="rotate(-90 243.4 83.8)">GND</text>
<text x="218.5" y="101.2">J3</text>
<text x="153.6" y="105">XC6206P332MR-G</text>
<text x="161.2" y="102.5">U1</text>
<text x="207" y="103.7">USB_C_Receptacle_USB2.0</text>
<text x="147.3" y="108.8">+5V</text>
<text x="158" y="108.8">VI</text>
<text x="163.4" y="112.5" transform="rotate(-90 163.4 112.5)">GND</text>
<text x="164.5" y="108.8">VO</text>
<text x="174" y="108.8">VDD</text>
<text x="223.8" y="108.8">VBUS</text>
<text x="224.9" y="113.9">CC1</text>
<text x="237.9" y="113.9">5.1k</text>
<text x="238.5" y="108.8">+5V</text>
<text x="238.7" y="111.4">R3</text>
<text x="246.9" y="113.9">GND</text>
<text x="224.9" y="116.4">CC2</text>
<text x="237.9" y="116.4">5.1k</text>
<text x="238.7" y="119">R4</text>
<text x="246.9" y="116.4">GND</text>
<text x="160.5" y="121.5">GND</text>
<text x="225.8" y="121.5">D-</text>
<text x="225.8" y="124.1">D-</text>
<text x="225.8" y="126.6">D+</text>
<text x="225.8" y="129.1">D+</text>
<text x="119.4" y="135.5">VDD</text>
<text x="128.3" y="135.5">VDD</text>
<text x="147" y="134.2">+5V</text>
<text x="223.6" y="136.8">SBU1</text>
<text x="121.8" y="140.6">C6</text>
<text x="130.7" y="140.6">C1</text>
<text x="152.8" y="141.8">4.7u</text>
<text x="213" y="140" transform="rotate(-90 213 140)">SHIELD</text>
<text x="220.6" y="140" transform="rotate(-90 220.6 140)">GND</text>
<text x="223.6" y="139.3">SBU2</text>
<text x="121.9" y="145.6">1u</text>
<text x="130.8" y="145.6">1u</text>
<text x="153.6" y="144.4">C3</text>
<text x="212.6" y="149.5">GND</text>
<text x="220.2" y="149.5">GND</text>
<text x="120.7" y="150.7">GND</text>
<text x="129.5" y="150.7">GND</text>
<text x="147.8" y="152">GND</text>
</g>
<g font-size="1.8" fill="#a90000">
<text x="95.8" y="42.9">1</text>
<text x="95.8" y="45.5">2</text>
<text x="186.6" y="45.5">19</text>
<text x="186.6" y="42.9">20</text>
<text x="223.4" y="45.5">1</text>
<text x="256.5" y="45.5">1</text>
<text x="95.8" y="48">3</text>
<text x="95.8" y="50.5">4</text>
<text x="95.8" y="53.1">5</text>
<text x="186.6" y="53.1">16</text>
<text x="186.6" y="50.5">17</text>
<text x="186.6" y="48">18</text>
<text x="223.4" y="48">2</text>
<text x="223.4" y="50.5">3</text>
<text x="256.5" y="48">2</text>
<text x="256.5" y="50.5">3</text>
<text x="256.5" y="53.1">4</text>
<text x="72.3" y="58.2">2</text>
<text x="95.8" y="55.6">6</text>
<text x="95.8" y="58.2">7</text>
<text x="186.6" y="58.2">14</text>
<text x="186.6" y="55.6">15</text>
<text x="256.5" y="55.6">5</text>
<text x="256.5" y="58.2">6</text>
<text x="72.3" y="60.7">1</text>
<text x="95.2" y="65.8">10</text>
<text x="95.8" y="60.7">8</text>
<text x="95.8" y="63.2">9</text>
<text x="186.6" y="65.8">11</text>
<text x="186.6" y="63.2">12</text>
<text x="186.6" y="60.7">13</text>
<text x="256.5" y="60.7">7</text>
<text x="256.5" y="63.2">8</text>
<text x="256.5" y="65.8">9</text>
<text x="142" y="71.2" transform="rotate(-90 142 71.2)">21</text>
<text x="255.9" y="68.3">10</text>
<text x="255.9" y="70.9">11</text>
<text x="255.9" y="73.4">12</text>
<text x="255.9" y="75.9">13</text>
<text x="155.5" y="107.7">3</text>
<text x="168.2" y="107.7">2</text>
<text x="231.2" y="107.7">A4</text>
<text x="231.2" y="112.8">A5</text>
<text x="162.3" y="115" transform="rotate(-90 162.3 115)">1</text>
<text x="231.1" y="115.3">B5</text>
<text x="231.1" y="122.9">B7</text>
<text x="231.2" y="125.5">A6</text>
<text x="231.2" y="120.4">A7</text>
<text x="231.1" y="128">B6</text>
<text x="231.2" y="135.6">A8</text>
<text x="231.1" y="138.2">B8</text>
<text x="211.8" y="144.8" transform="rotate(-90 211.8 144.8)">S1</text>
<text x="219.5" y="144.8" transform="rotate(-90 219.5 144.8)">A1</text>
</g>
</svg>
